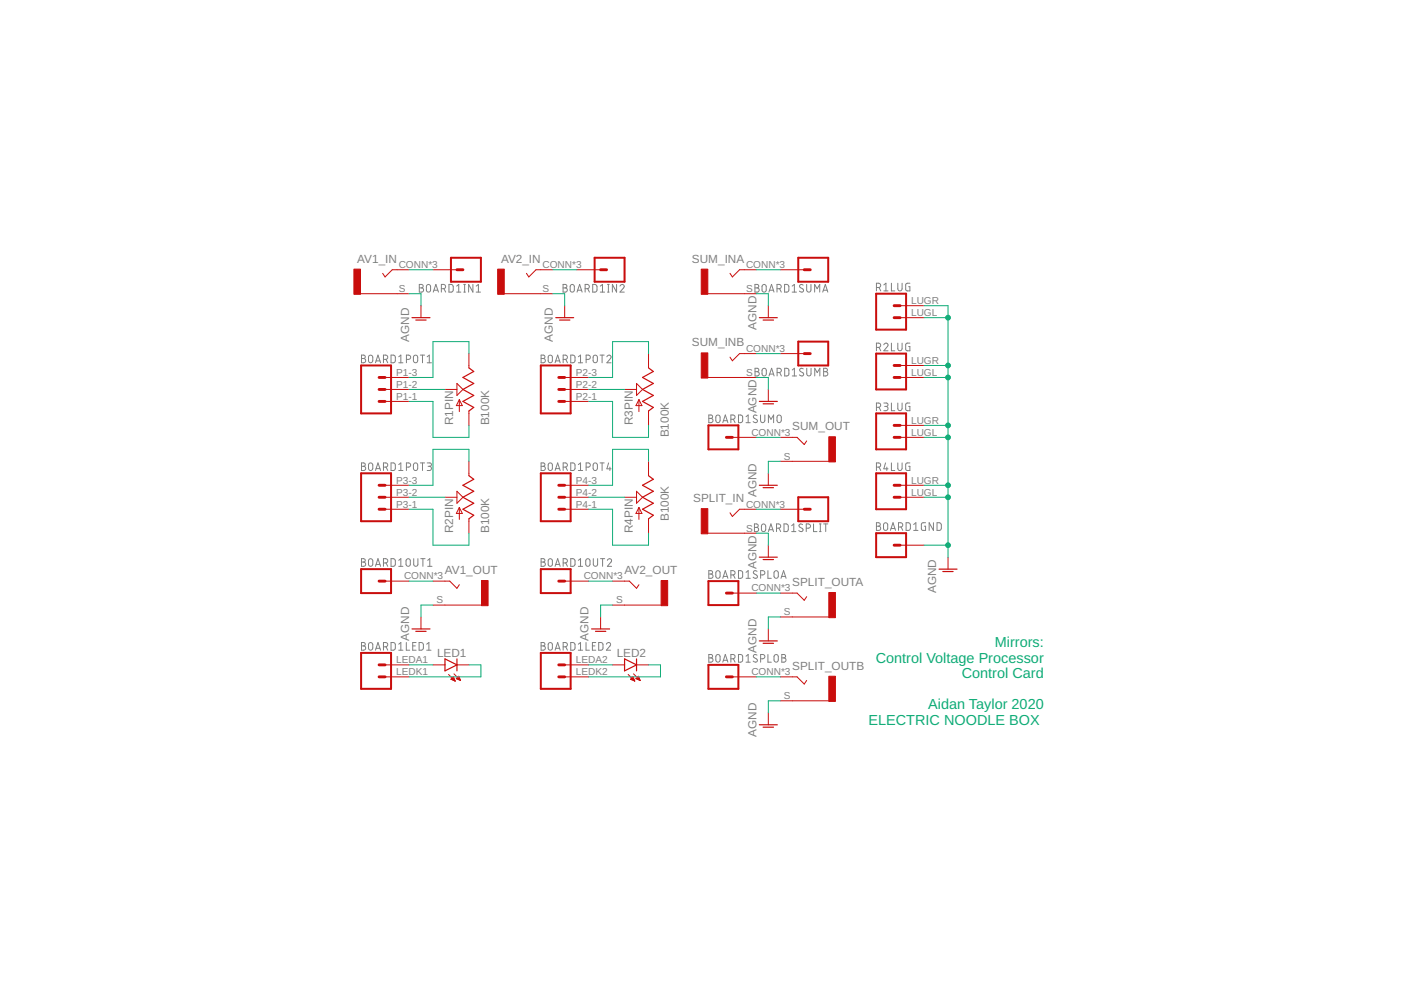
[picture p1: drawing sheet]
<svg xmlns="http://www.w3.org/2000/svg" width="297mm" height="210mm" viewBox="0 0 297 210" stroke-linecap="round" stroke-linejoin="round" font-family="sans-serif">
<g fill="none" stroke="#808080" stroke-width=".21">
<path d="M76.6 75.3h.5a.36 .36 0 0 1 .3 .3 .36 .36 0 0 1-.3 .4 .46 .46 0 0 1 .4 .5 .46 .46 0 0 1-.4 .4h-.5zM76.6 76h.5M78.3 75.4l.3-.1 .3 .1 .1 1.1a.46 .46 0 0 1-.4 .4 .46 .46 0 0 1-.5-.4zM79.6 76.9l.5-1.6 .6 1.6M79.7 76.5h.8M81.3 76.2h.5a.46 .46 0 0 0 .4-.5 .46 .46 0 0 0-.4-.4h-.5v1.6M81.9 76.2l.3 .7M82.9 75.3h.6l.3 .3v.9l-.3 .4h-.6zM84.5 76.9h.9M84.5 75.6l.5-.3v1.6M86.2 76.2h.4a.46 .46 0 0 0 .5-.5 .46 .46 0 0 0-.5-.4h-.4v1.6M87.8 75.4l.3-.1 .3 .1 .2 1.1a.46 .46 0 0 1-.5 .4 .46 .46 0 0 1-.4-.4z"/>
<path d="M88.9 60.3h.5a.37 .37 0 0 1 .3 .4 .37 .37 0 0 1-.3 .3 .44 .44 0 0 1 .4 .5 .44 .44 0 0 1-.4 .4h-.5zM88.9 61h.5M89.1 75.3h.9M89.6 75.3v1.6M90.5 60.5l.3-.2 .4 .2 .1 1a.44 .44 0 0 1-.5 .4 .44 .44 0 0 1-.4-.4zM90.6 76.9h.9M90.6 75.6l.4-.3v1.6M91.9 61.9l.5-1.6 .6 1.6M92 61.5h.8M93.6 61.2h.4a.46 .46 0 0 0 .5-.4 .46 .46 0 0 0-.5-.5h-.4v1.6M94.1 61.2l.4 .7M95.2 60.3h.6l.3 .3v.9l-.3 .4h-.6z"/>
<path d="M96.8 61.9h.9M96.8 60.7l.5-.4v1.6M98.3 61.9h.4M98.3 60.3h.4M98.5 60.3v1.6M100.3 60.3v1.6l-.9-1.6v1.6M101 61.9h.9M101 60.7l.4-.4v1.6M114.7 75.3h.5a.36 .36 0 0 1 .3 .3 .36 .36 0 0 1-.3 .4 .46 .46 0 0 1 .4 .5 .46 .46 0 0 1-.4 .4h-.5zM114.7 76h.5M116.4 75.4l.3-.1 .3 .1 .1 1.1a.44 .44 0 0 1-.4 .4 .44 .44 0 0 1-.5-.4zM117.7 76.9l.5-1.6 .6 1.6"/>
<path d="M117.8 76.5h.8M119.4 60.3h.4a.37 .37 0 0 1 .4 .4 .37 .37 0 0 1-.4 .3 .44 .44 0 0 1 .5 .5 .44 .44 0 0 1-.5 .4h-.4zM119.4 61h.4M119.4 76.2h.4a.46 .46 0 0 0 .5-.5 .46 .46 0 0 0-.5-.4h-.4v1.6M120 76.2l.3 .7M121 60.5l.3-.2 .3 .2 .2 1a.44 .44 0 0 1-.5 .4 .44 .44 0 0 1-.4-.4zM121 75.3h.6l.3 .3v.9l-.3 .4h-.6zM122.3 61.9l.6-1.6 .5 1.6M122.5 61.5h.8M122.6 76.9h.9M122.6 75.6l.5-.3v1.6M124.1 61.2h.4a.46 .46 0 0 0 .5-.4 .46 .46 0 0 0-.5-.5h-.4v1.6"/>
<path d="M124.3 76.2h.4a.46 .46 0 0 0 .5-.5 .46 .46 0 0 0-.5-.4h-.4v1.6M124.6 61.2l.4 .7M125.7 60.3h.6l.2 .3 .1 .9-.3 .4h-.6zM125.9 75.4l.3-.1 .3 .1 .2 1.1a.46 .46 0 0 1-.5 .4 .46 .46 0 0 1-.4-.4zM127.2 75.3h.9M127.3 61.9h.9M127.3 60.7l.4-.4v1.6M127.7 75.3v1.6M128.7 75.6a.44 .44 0 0 1 .6-.3 .44 .44 0 0 1 .1 .7l-.7 .9h.9M128.8 61.9h.4M128.8 60.3h.4M129 60.3v1.6"/>
<path d="M130.7 60.3v1.6l-.9-1.6v1.6M131.4 60.7a.45 .45 0 0 1 .7-.4 .45 .45 0 0 1 .1 .7l-.8 .9h1M160.1 60.3h.4a.37 .37 0 0 1 .4 .4 .37 .37 0 0 1-.4 .3 .44 .44 0 0 1 .5 .5 .44 .44 0 0 1-.5 .4h-.4zM160.1 61h.4M160.1 78.1h.4a.36 .36 0 0 1 .4 .3 .36 .36 0 0 1-.4 .4 .46 .46 0 0 1 .5 .5 .46 .46 0 0 1-.5 .4h-.4zM160.1 78.8h.4M161.7 60.5l.3-.2 .3 .2 .2 1a.44 .44 0 0 1-.5 .4 .44 .44 0 0 1-.4-.4zM161.7 78.2l.3-.1 .3 .1 .2 1.1a.46 .46 0 0 1-.5 .4 .46 .46 0 0 1-.4-.4zM163 61.9l.6-1.6 .5 1.6M163 79.7l.6-1.6 .5 1.6M163.2 61.5h.8M163.2 79.3h.8"/>
<path d="M164.7 61.2h.5a.46 .46 0 0 0 .5-.4 .46 .46 0 0 0-.5-.5h-.5v1.6M164.8 79h.4a.46 .46 0 0 0 .5-.5 .46 .46 0 0 0-.5-.4h-.4v1.6M165.3 61.2l.4 .7M165.3 79l.4 .7M166.3 60.3h.7l.2 .3 .1 .9-.3 .4h-.7zM166.4 78.1h.6l.2 .3v1l-.2 .3h-.6zM168 61.9h.9M168 60.7l.4-.4v1.6M168 78.4l.4-.3v1.6M168 79.7h.9M170.3 60.5a.41 .41 0 0 0-.6-.2 .41 .41 0 0 0-.1 .6l.6 .4a.44 .44 0 0 1-.1 .7 .44 .44 0 0 1-.6-.3M170.3 78.2l-.2-.1a.38 .38 0 0 0-.5 .1 .38 .38 0 0 0 .1 .6l.5 .2a.41 .41 0 0 1 .1 .7 .41 .41 0 0 1-.6-.1l-.2-.1"/>
<path d="M171 60.3v1.2a.46 .46 0 0 0 .5 .4 .46 .46 0 0 0 .4-.4v-1.2M171 78.1v1.2a.46 .46 0 0 0 .5 .4 .46 .46 0 0 0 .5-.4v-1.2M172.7 61.9v-1.6l.5 .9 .6-.9v1.6M172.7 79.7v-1.6l.6 .9 .5-.9v1.6M174.4 61.9l.6-1.6 .5 1.6M174.6 61.5h.8M174.6 78.1h.5a.36 .36 0 0 1 .3 .3 .36 .36 0 0 1-.3 .4 .46 .46 0 0 1 .4 .5 .46 .46 0 0 1-.4 .4h-.5zM174.6 78.8h.5M185.8 61h.5a.46 .46 0 0 0 .4-.5 .46 .46 0 0 0-.4-.5h-.5v1.7M185.8 73.7h.5a.46 .46 0 0 0 .4-.5 .46 .46 0 0 0-.4-.5h-.5v1.7M186.4 61l.3 .7M186.4 73.7l.3 .7"/>
<path d="M187.4 73.1a.44 .44 0 0 1 .6-.3 .44 .44 0 0 1 .2 .7l-.8 .9h.9M187.4 60.4l.4-.4v1.7M187.4 61.7h.9M189 60v1.7h.7M189 72.7v1.7h.7M190.4 60v1.2a.46 .46 0 0 0 .4 .5 .46 .46 0 0 0 .5-.5v-1.2M190.4 72.7v1.2a.46 .46 0 0 0 .4 .5 .46 .46 0 0 0 .5-.5v-1.2M192.9 60h-.5l-.4 .3v1l.2 .4h.7v-.9h-.2M192.9 72.7l-.7 .1-.2 .2v1l.2 .4h.7v-.9h-.2M76.6 98.1h.5a.36 .36 0 0 1 .3 .4 .36 .36 0 0 1-.3 .4 .44 .44 0 0 1 .4 .4 .44 .44 0 0 1-.4 .5h-.5zM76.6 98.9h.5M78.3 98.3l.3-.2 .3 .2 .1 1a.46 .46 0 0 1-.4 .5 .46 .46 0 0 1-.5-.5z"/>
<path d="M79.6 99.8l.5-1.7 .6 1.7M79.7 99.4h.8M81.3 99h.5a.44 .44 0 0 0 .4-.4 .44 .44 0 0 0-.4-.5h-.5v1.7M81.9 99l.3 .8M82.9 98.1l.6 .1 .3 .2v.9l-.3 .4-.6 .1zM84.5 98.5l.5-.4v1.7M84.5 99.8h.9M86.2 99h.4a.44 .44 0 0 0 .5-.4 .44 .44 0 0 0-.5-.5h-.4v1.7M87.8 98.3l.3-.2 .3 .2 .2 1a.46 .46 0 0 1-.5 .5 .46 .46 0 0 1-.4-.5zM89.1 98.1h.9M89.6 98.1v1.7M90.6 98.1h.5a.36 .36 0 0 1 .4 .4 .36 .36 0 0 1-.4 .4h-.3"/>
<path d="M91 98.9a.44 .44 0 0 1 .5 .4 .44 .44 0 0 1-.5 .5h-.4M114.7 98.1h.5a.36 .36 0 0 1 .3 .4 .36 .36 0 0 1-.3 .4 .44 .44 0 0 1 .4 .4 .44 .44 0 0 1-.4 .5h-.5zM114.7 98.9h.5M116.4 98.3l.3-.2 .3 .2 .1 1a.44 .44 0 0 1-.4 .5 .44 .44 0 0 1-.5-.5zM117.7 99.8l.5-1.7 .6 1.7M117.8 99.4h.8M119.4 99h.4a.44 .44 0 0 0 .5-.4 .44 .44 0 0 0-.5-.5h-.4v1.7M120 99l.3 .8M121 98.1l.6 .1 .3 .2v.9l-.3 .4-.6 .1zM122.6 99.8h.9M122.6 98.5l.5-.4v1.7M124.3 99h.4a.44 .44 0 0 0 .5-.4 .44 .44 0 0 0-.5-.5h-.4v1.7"/>
<path d="M125.9 98.3l.3-.2 .3 .2 .2 1a.46 .46 0 0 1-.5 .5 .46 .46 0 0 1-.4-.5zM127.2 98.1h.9M127.7 98.1v1.7M129 98.1l-.3 1.3h.9M129.3 99v.8M150.3 88h.4a.36 .36 0 0 1 .4 .3 .36 .36 0 0 1-.4 .4 .46 .46 0 0 1 .5 .5 .46 .46 0 0 1-.5 .4h-.4zM150.3 88.7h.4M151.9 88.1l.3-.1 .3 .1 .2 1.1a.46 .46 0 0 1-.5 .4 .46 .46 0 0 1-.4-.4zM153.2 89.6l.6-1.6 .5 1.6M153.4 89.2h.8M155 88.9h.4a.46 .46 0 0 0 .5-.5 .46 .46 0 0 0-.5-.4h-.4v1.6M155.5 88.9l.4 .7"/>
<path d="M156.6 88h.6l.2 .3v1l-.2 .3h-.6zM158.2 89.6h.9M158.2 88.3l.4-.3v1.6M160.5 88.1l-.5-.1-.3 .3 .1 .3 .8 .5a.47 .47 0 0 1-.4 .5 .47 .47 0 0 1-.5-.2M161.2 88v1.2a.46 .46 0 0 0 .5 .4 .46 .46 0 0 0 .5-.4v-1.2M162.9 89.6v-1.6l.6 .9 .5-.9v1.6M164.9 88.1l.3-.1 .3 .1 .2 1.1a.46 .46 0 0 1-.5 .4 .46 .46 0 0 1-.5-.4zM185.8 86.4h.5a.46 .46 0 0 0 .4-.5 .46 .46 0 0 0-.4-.5h-.5v1.7M185.8 99h.5a.44 .44 0 0 0 .4-.4 .44 .44 0 0 0-.4-.5h-.5v1.7M186.4 86.4l.3 .7M186.4 99l.3 .8M187.4 85.4h.5a.36 .36 0 0 1 .4 .4 .36 .36 0 0 1-.4 .4h-.3"/>
<path d="M187.7 98.1l-.3 1.3h.9M187.8 86.2a.46 .46 0 0 1 .5 .4 .46 .46 0 0 1-.5 .5h-.4M188 99v.8M189 98.1v1.7h.7M189 85.4v1.7h.7M190.4 85.4v1.2a.46 .46 0 0 0 .4 .5 .46 .46 0 0 0 .5-.5v-1.2M190.4 98.1v1.2a.46 .46 0 0 0 .4 .5 .46 .46 0 0 0 .5-.5v-1.2M192.9 85.4l-.7 .1-.2 .2v1l.2 .3 .7 .1v-.9h-.2M192.9 98.1l-.7 .1-.2 .2v1l.2 .3 .7 .1v-.9h-.2M76.6 118.4h.5a.36 .36 0 0 1 .3 .4 .36 .36 0 0 1-.3 .4 .46 .46 0 0 1 .4 .4 .46 .46 0 0 1-.4 .5h-.5zM76.6 119.2h.5M78.3 118.6l.3-.2 .4 .3v.9a.46 .46 0 0 1-.4 .5 .46 .46 0 0 1-.5-.5z"/>
<path d="M79.7 119.7h.8M81.3 119.4h.5a.46 .46 0 0 0 .4-.5 .46 .46 0 0 0-.4-.5h-.5v1.7M81.9 119.4l.3 .7M82.9 118.4l.6 .1 .3 .2v.9l-.3 .4-.6 .1zM84.5 118.8l.5-.4v1.7M86.2 118.6l.4-.2 .4 .3v.9a.46 .46 0 0 1-.5 .5 .46 .46 0 0 1-.4-.5zM87.7 118.4v1.2a.44 .44 0 0 0 .5 .5 .44 .44 0 0 0 .4-.5v-1.2M89.2 118.4h.9M89.7 118.4v1.7M90.7 118.8l.4-.4v1.7M114.7 118.4h.5a.36 .36 0 0 1 .3 .4 .36 .36 0 0 1-.3 .4 .46 .46 0 0 1 .4 .4 .46 .46 0 0 1-.4 .5h-.5zM114.7 119.2h.5"/>
<path d="M116.4 118.6l.3-.2 .4 .3v.9a.44 .44 0 0 1-.4 .5 .44 .44 0 0 1-.5-.5zM117.8 119.7h.8M119.4 119.4h.4a.46 .46 0 0 0 .5-.5 .46 .46 0 0 0-.5-.5h-.4v1.7M120 119.4l.3 .7M121 118.4l.6 .1 .3 .2v.9l-.3 .4-.6 .1zM122.6 118.8l.5-.4v1.7M124.3 118.6l.3-.2 .5 .3v.9a.46 .46 0 0 1-.5 .5 .46 .46 0 0 1-.4-.5zM125.8 118.4v1.2a.46 .46 0 0 0 .4 .5 .46 .46 0 0 0 .5-.5v-1.2M127.3 118.4h.9M127.8 118.4v1.7M128.8 118.8a.44 .44 0 0 1 .6-.3 .44 .44 0 0 1 .1 .7l-.7 .9h.9M160 111.1h.4a.37 .37 0 0 1 .4 .4 .37 .37 0 0 1-.4 .3 .44 .44 0 0 1 .4 .5 .44 .44 0 0 1-.4 .4h-.4z"/>
<path d="M160 111.8h.4M161.6 111.2l.3-.1 .3 .1 .1 1.1a.46 .46 0 0 1-.4 .4 .46 .46 0 0 1-.5-.4zM162.9 112.7l.5-1.6 .6 1.6M163 112.3h.9M164.6 112h.5a.46 .46 0 0 0 .4-.5 .46 .46 0 0 0-.4-.4h-.5v1.6M165.2 112l.3 .7M166.2 111.1h.7l.2 .3v.9l-.2 .4h-.7zM167.9 112.7h.8M167.9 111.5l.4-.4v1.6M170.2 111.2a.41 .41 0 0 0-.6-.1 .41 .41 0 0 0-.1 .6l.6 .3a.38 .38 0 0 1 .1 .5 .38 .38 0 0 1-.5 .2l-.3-.2M170.9 112h.5a.46 .46 0 0 0 .5-.5 .46 .46 0 0 0-.5-.4h-.5v1.6M172.5 111.1v1.6h.7"/>
<path d="M173.7 112.7h.4M173.7 111.1h.4M173.9 111.1v1.6M174.6 111.1h.9M175.1 111.1v1.6M185.8 110.8h.5a.37 .37 0 0 1 .3 .4 .37 .37 0 0 1-.3 .4 .44 .44 0 0 1 .4 .4 .44 .44 0 0 1-.4 .5h-.5zM185.8 111.6h.5M187.5 111l.3-.2 .3 .2 .1 1a.44 .44 0 0 1-.4 .5 .44 .44 0 0 1-.5-.5zM188.8 112.5l.5-1.7 .6 1.7M188.9 112.1h.8M190.5 111.7h.5a.46 .46 0 0 0 .4-.4 .46 .46 0 0 0-.4-.5h-.5v1.7M191.1 111.7l.3 .8"/>
<path d="M192.1 110.8l.6 .1 .3 .2v.9l-.3 .4-.6 .1zM193.7 112.5h.9M193.7 111.2l.5-.4v1.7M196.2 110.8h-.5l-.3 .3-.1 1 .3 .3 .6 .1v-.9h-.2M197.9 110.8v1.7l-.9-1.7v1.7M198.7 110.8l.6 .1 .2 .2 .1 .9-.3 .4-.6 .1zM76.6 136.2h.5a.36 .36 0 0 1 .3 .4 .36 .36 0 0 1-.3 .3 .46 .46 0 0 1 .4 .5 .46 .46 0 0 1-.4 .5h-.5zM76.6 136.9h.5M78.3 136.4l.3-.2 .3 .2 .1 1a.46 .46 0 0 1-.4 .5 .46 .46 0 0 1-.5-.5zM79.6 120.1l.5-1.7 .6 1.7M79.6 137.9l.5-1.7 .6 1.7M79.7 137.5h.8"/>
<path d="M81.3 137.1h.5a.46 .46 0 0 0 .4-.4 .46 .46 0 0 0-.4-.5h-.5v1.7M81.9 137.1l.3 .8M82.9 136.2l.6 .1 .3 .2v.9l-.3 .4-.6 .1zM84.5 136.6l.5-.4v1.7M84.5 120.1h.9M84.5 137.9h.9M86.1 136.2v1.7h.8M87.5 136.9h.6M88.2 136.2h-.7v1.7h.7M88.9 136.2l.6 .1 .2 .2 .1 .9-.3 .4-.6 .1zM90.5 137.9h.9M90.5 136.6l.4-.4v1.7"/>
<path d="M90.7 120.1h.9M114.7 136.2h.5a.36 .36 0 0 1 .3 .4 .36 .36 0 0 1-.3 .3 .46 .46 0 0 1 .4 .5 .46 .46 0 0 1-.4 .5h-.5zM114.7 136.9h.5M116.4 136.4l.3-.2 .3 .2 .1 1a.44 .44 0 0 1-.4 .5 .44 .44 0 0 1-.5-.5zM117.7 120.1l.5-1.7 .6 1.7M117.7 137.9l.5-1.7 .6 1.7M117.8 137.5h.8M119.4 137.1h.4a.46 .46 0 0 0 .5-.4 .46 .46 0 0 0-.5-.5h-.4v1.7M120 137.1l.3 .8M121 136.2l.6 .1 .3 .2v.9l-.3 .4-.6 .1zM122.6 120.1h.9M122.6 137.9h.9"/>
<path d="M122.6 136.6l.5-.4v1.7M124.2 136.2v1.7h.8M125.6 136.9h.5M126.3 136.2h-.7v1.7h.7M126.9 136.2l.7 .1 .2 .2v1.1l-.2 .2-.7 .1zM128.6 136.6a.44 .44 0 0 1 .6-.4 .44 .44 0 0 1 .1 .7l-.7 1h.9M150.3 121h.4a.36 .36 0 0 1 .4 .3 .36 .36 0 0 1-.4 .4 .46 .46 0 0 1 .5 .5 .46 .46 0 0 1-.5 .4h-.4zM150.3 138.8h.4a.36 .36 0 0 1 .4 .3 .36 .36 0 0 1-.4 .4 .46 .46 0 0 1 .5 .4 .46 .46 0 0 1-.5 .5h-.4zM150.3 121.7h.4M150.3 139.5h.4M151.9 121.1l.3-.1 .3 .1 .2 1.1a.46 .46 0 0 1-.5 .4 .46 .46 0 0 1-.4-.4zM151.9 138.9l.3-.1 .3 .1 .2 1a.46 .46 0 0 1-.5 .5 .46 .46 0 0 1-.4-.5z"/>
<path d="M153.2 122.6l.6-1.6 .5 1.6M153.4 122.2h.8M153.4 140h.8M155 121.9h.4a.46 .46 0 0 0 .5-.5 .46 .46 0 0 0-.5-.4h-.4v1.6M155 139.7h.4a.46 .46 0 0 0 .5-.5 .46 .46 0 0 0-.5-.4h-.4v1.6M155.5 121.9l.4 .7M155.5 139.7l.4 .7M156.6 121h.6l.2 .3v1l-.2 .3h-.6zM156.6 138.8h.6l.2 .2v1.1l-.2 .3h-.6zM158.2 121.3l.4-.3v1.6M158.2 139.1l.4-.3v1.6M158.2 122.6h.9"/>
<path d="M160.5 121.1l-.4-.1-.4 .3 .1 .3 .6 .3a.38 .38 0 0 1 .1 .6 .38 .38 0 0 1-.5 .1l-.3-.2M160.5 138.9l-.5-.1-.3 .3 .1 .3 .8 .5a.47 .47 0 0 1-.4 .5 .47 .47 0 0 1-.5-.2M161.3 121.9h.4a.46 .46 0 0 0 .5-.5 .46 .46 0 0 0-.5-.4h-.4v1.6M161.3 139.7h.4a.46 .46 0 0 0 .5-.5 .46 .46 0 0 0-.5-.4h-.4v1.6M162.8 121v1.6h.7M162.8 138.8v1.6h.7M164.3 121.1l.3-.1 .3 .1 .1 1.1a.46 .46 0 0 1-.4 .4 .46 .46 0 0 1-.5-.4zM164.3 138.9l.3-.1 .3 .1 .1 1a.46 .46 0 0 1-.4 .5 .46 .46 0 0 1-.5-.5zM165.6 122.6l.5-1.6 .6 1.6M165.7 122.2h.8M165.8 138.8h.4a.36 .36 0 0 1 .4 .3 .36 .36 0 0 1-.4 .4 .46 .46 0 0 1 .4 .4 .46 .46 0 0 1-.4 .5h-.4zM165.8 139.5h.4"/>
<path d="M153.2 140.4l.6-1.6 .5 1.6M158.2 140.4h.9"/>
</g>
<g fill="none" stroke="#c90d0c" stroke-width=".42">
<path d="M95.6 54.7h6.4v5h-6.4zM126.1 54.7h6.3v5h-6.3zM169.2 54.7h6.4v5h-6.4zM76.6 77.5h6.3v10.2h-6.3zM114.7 77.5h6.3v10.2h-6.3zM169.2 72.4h6.4v5.1h-6.4zM185.8 62.3h6.3v7.6h-6.3zM185.8 75h6.3v7.6h-6.3zM150.2 90.2h6.3v5.1h-6.3zM185.8 87.7h6.3v7.6h-6.3zM76.6 100.4h6.3v10.1h-6.3zM114.7 100.4h6.3v10.1h-6.3z"/>
<path d="M169.2 105.4h6.4v5.1h-6.4zM185.8 100.4h6.3v7.6h-6.3zM185.8 113.1h6.3v5h-6.3zM76.6 120.7h6.3v5.1h-6.3zM76.6 138.4h6.3v7.6h-6.3zM114.7 120.7h6.3v5.1h-6.3zM114.7 138.4h6.3v7.6h-6.3zM150.2 123.2h6.3v5.1h-6.3zM150.2 141h6.3v5h-6.3z"/>
</g>
<g fill="none" stroke="#c90d0c" stroke-width=".61">
<path d="M96.9 57.2h1.2M127.3 57.2h1.3M170.5 57.2h1.3M170.5 75h1.3M189.6 64.8h1.2M189.6 67.4h1.2M189.6 77.5h1.2M80.4 80h1.2M80.4 82.6h1.2M80.4 85.1h1.2M118.5 80h1.2M118.5 82.6h1.2"/>
<path d="M118.5 85.1h1.2M154 92.7h1.3M189.6 80h1.2M189.6 92.7h1.2M189.6 90.2h1.2M80.4 102.9h1.2M80.4 105.4h1.2M80.4 108h1.2M118.5 102.9h1.2M118.5 105.4h1.2M118.5 108h1.2M170.5 108h1.3"/>
<path d="M189.6 102.9h1.2M189.6 105.4h1.2M189.6 115.6h1.2M80.4 123.2h1.2M118.5 123.2h1.2M154 125.8h1.3M80.4 141h1.2M80.4 143.5h1.2M118.5 141h1.2M118.5 143.5h1.2M154 143.5h1.3"/>
</g>
<g fill="none" stroke="#c90d0c" stroke-width=".21">
<path d="M86.7 57.2h-3.5l-1.6 1.5-.5-.7M91.8 57.2h5.1M117.2 57.2h-3.6l-1.5 1.5-.5-.7M122.3 57.2h5M160.4 57.2h-3.6l-1.5 1.5-.5-.7M165.4 57.2h5.1M76.4 62.3h10.3M89.3 64.8v2.6M99.4 75v3M106.9 62.3h10.3M119.7 64.8v2.6M137.5 75v3"/>
<path d="M150.1 62.3h10.3M160.4 75h-3.6l-1.5 1.5-.5-.8M162.9 64.8v2.6M165.4 75h5.1M190.8 67.4h5.1M190.8 64.8h5.1M190.8 77.5h5.1M81.6 85.1h5.1M81.6 82.6h5.1M81.6 80h5.1M94.3 82.6h2.6M96.9 81.3l1.2 1.3-1.2 1.2z"/>
<path d="M97.4 84.7v2.6M97.4 84.7l.6 1.3h-1.2zM99.4 87.1v3.1M99.4 97.8v3.1M119.7 85.1h5.1M119.7 82.6h5.1M119.7 80h5.1M132.4 82.6h2.6M135 81.3l1.2 1.3-1.2 1.2zM135.5 84.7l.6 1.3h-1.3zM135.5 84.7v2.6M137.5 87.1v3.1"/>
<path d="M137.5 97.8v3.1M150.1 80h10.3M155.3 92.7h5.1M162.9 82.6v2.5M165.4 92.7h3.6l1.5 1.6 .5-.8M165.4 97.8h10.3M190.8 80h5.1M190.8 92.7h5.1M190.8 90.2h5.1M81.6 108h5.1M81.6 105.4h5.1M81.6 102.9h5.1"/>
<path d="M94.3 105.4h2.6M96.9 104.2l1.2 1.2-1.2 1.3zM97.4 107.6v2.5M97.4 107.6l.6 1.3h-1.2zM99.4 110v3.1M119.7 108h5.1M119.7 105.4h5.1M119.7 102.9h5.1M132.4 105.4h2.6M135 104.2l1.2 1.2-1.2 1.3zM135.5 107.6l.6 1.3h-1.3zM135.5 107.6v2.5"/>
<path d="M137.5 110v3.1M150.1 113.1h10.3M160.4 108h-3.6l-1.5 1.5-.5-.8M162.9 100.4v2.5M162.9 115.6v2.5M165.4 108h5.1M190.8 105.4h5.1M190.8 102.9h5.1M190.8 115.6h5.1M201 118.1v2.6M81.6 123.2h5.1M89.3 130.8v2.5"/>
<path d="M91.8 123.2h3.6l1.5 1.5 .5-.7M91.8 128.3h10.3M119.7 123.2h5.1M127.3 130.8v2.5M129.9 123.2h3.5l1.6 1.5 .5-.7M129.9 128.3h10.3M155.3 125.8h5.1M162.9 133.3v2.6M165.4 125.8h3.6l1.5 1.5 .5-.8M165.4 130.8h10.3M81.6 143.5h5.1M81.6 141h5.1"/>
<path d="M91.8 141h2.5M95.1 143l1.4 1.4M95.6 144l.9 .4M95.6 144l.5-.5 .4 .9M95.6 144h.7M95.7 143.9h.6M95.8 143.8h.4M95.9 144.1h.5M96 143.7h.2M96.1 143.6h.1M96.2 144.3h.2M96.2 142.9l1.4 1.4"/>
<path d="M96.5 144.4h.1M96.8 143.9l.5-.5 .3 .9zM96.8 143.9h.7M96.9 143.8h.5M96.9 141h2.5M97 143.7h.4M97.1 144h.4M97.1 143.6h.2M97.2 143.4h.1M97.3 144.1h.3M97.6 144.3h.1M119.7 143.5h5.1"/>
<path d="M119.7 141h5.1M129.9 141h2.5M133.2 143l1.4 1.4M133.7 144l.5-.5 .4 .9zM133.7 144h.7M133.8 143.9h.6M133.9 143.8h.4M134 144.1h.5M134 143.7h.3M134.2 143.6h.1M134.3 144.3h.2M134.3 142.9l1.4 1.4"/>
<path d="M134.6 144.4h.1M134.8 143.9l.5-.5 .4 .9zM134.9 143.9h.7M134.9 143.8h.6M135 141h2.5M135.1 143.7h.4M135.1 144h.5M135.2 143.6h.2M135.3 143.4h.1M135.4 144.1h.3M155.3 143.5h5.1M162.9 151.1v2.6"/>
<path d="M165.4 143.5h3.6l1.5 1.5 .5-.7M165.4 148.6h10.3"/>
</g>
<g fill="none" stroke="#c90d0c" stroke-width=".25">
<path d="M87.4 67.4h3.8M88.2 67.9h2.1M99.4 78l1 .8-2.3 1.2 2.3 1.3-2.3 1.3 2.3 1.2-2.3 1.3 2.3 1.3-1 .7M117.8 67.4h3.8M118.6 67.9h2.2M137.5 78l1 .8-2.3 1.2 2.3 1.3-2.3 1.3 2.3 1.2-2.3 1.3 2.3 1.3-1 .7M161 67.4h3.8M161.8 67.9h2.2M161 85.1h3.8M161.8 85.6h2.2M99.4 100.9l1 .7-2.3 1.3 2.3 1.3-2.3 1.2 2.3 1.3-2.3 1.3 2.3 1.2-1 .8M137.5 100.9l1 .7-2.3 1.3 2.3 1.3-2.3 1.2 2.3 1.3-2.3 1.3 2.3 1.2-1 .8"/>
<path d="M161 118.1h3.8M161 102.9h3.8M161.8 118.6h2.2M161.8 103.4h2.2M87.4 133.3h3.8M88.2 133.9h2.1M94.3 139.7l2.6 1.3-2.6 1.2zM96.9 139.7v2.5M125.4 133.3h3.8M126.3 133.9h2.1M132.4 139.7l2.6 1.3-2.6 1.2zM135 139.7v2.5"/>
<path d="M161 135.9h3.8M161.8 136.4h2.2M199.1 120.7h3.8M199.9 121.2h2.2M161 153.7h3.8M161.8 154.2h2.2"/>
</g>
<g fill="#c90d0c" stroke="#c90d0c" stroke-width=".21">
<path d="M75 57.1h1.4v5.3h-1.4z"/>
<path d="M102.1 123.1h1.4v5.3h-1.4z"/>
<path d="M105.5 57.1h1.4v5.3h-1.4z"/>
<path d="M140.2 123.1h1.4v5.3h-1.4z"/>
<path d="M148.7 57.1h1.4v5.3h-1.4z"/>
<path d="M148.7 74.8h1.4v5.4h-1.4z"/>
<path d="M175.7 92.6h1.4v5.3h-1.4z"/>
<path d="M148.7 107.8h1.4v5.4h-1.4z"/>
<path d="M175.7 125.6h1.4v5.4h-1.4z"/>
<path d="M175.7 143.4h1.4v5.3h-1.4z"/>
</g>
<g fill="none" stroke="#0dab76" stroke-width=".21">
<path d="M86.7 57.2h5.1M117.2 57.2h5.1M160.4 57.2h5M86.7 62.3h2.6v2.5M99.4 75v-2.6h-7.6v7.6h-5.1M117.2 62.3h2.5v2.5M137.5 75v-2.6h-7.6v7.6h-5.1M160.4 75h5M160.4 62.3h2.5v2.5M195.9 64.8h5.1v53.3M195.9 67.4h5.1M195.9 77.5h5.1"/>
<path d="M86.7 85.1h5.1v7.6h7.6v-2.5M86.7 82.6h7.6M99.4 97.8v-2.5h-7.6v7.6h-5.1M124.8 82.6h7.6M124.8 85.1h5.1v7.6h7.6v-2.5M137.5 97.8v-2.5h-7.6v7.6h-5.1M160.4 80h2.5v2.6M160.4 92.7h5M165.4 97.8h-2.5v2.6M195.9 80h5.1M195.9 92.7h5.1M195.9 90.2h5.1"/>
<path d="M86.7 108h5.1v7.6h7.6v-2.5M86.7 105.4h7.6M124.8 105.4h7.6M124.8 108h5.1v7.6h7.6v-2.5M160.4 108h5M160.4 113.1h2.5v2.5M195.9 102.9h5.1M195.9 105.4h5.1M195.9 115.6h5.1M86.7 123.2h5.1M91.8 128.3h-2.5v2.5M124.8 123.2h5.1"/>
<path d="M129.9 128.3h-2.6v2.5M160.4 125.8h5M165.4 130.8h-2.5v2.5M86.7 141h5.1M99.4 141h2.6v2.5h-15.3M124.8 141h5.1M137.5 141h2.5v2.5h-15.2M160.4 143.5h5M165.4 148.6h-2.5v2.5"/>
</g>
<g fill="#0dab76" stroke="#0dab76" stroke-width=".21">
<circle cx="201" cy="67.4" r=".51"/>
<circle cx="201" cy="77.5" r=".51"/>
<circle cx="201" cy="80" r=".51"/>
<circle cx="201" cy="90.2" r=".51"/>
<circle cx="201" cy="92.7" r=".51"/>
<circle cx="201" cy="102.9" r=".51"/>
<circle cx="201" cy="105.4" r=".51"/>
<circle cx="201" cy="115.6" r=".51"/>
</g>
<g font-size="3.1" fill="#0dab76">
<text x="210.9" y="137.3">Mirrors:</text>
<text x="185.7" y="140.5">Control Voltage Processor</text>
<text x="203.9" y="143.8">Control Card</text>
<text x="184.1" y="153.7">ELECTRIC NOODLE BOX</text>
<text x="196.8" y="150.4">Aidan Taylor 2020</text>
</g>
<g font-size="2.5" fill="#808080">
<text x="75.8" y="55.7">AV1_IN</text>
<text x="106.2" y="55.7">AV2_IN</text>
<text x="146.7" y="55.7">SUM_INA</text>
<text x="160.4" y="69.9" transform="rotate(-90 160.4 69.9)">AGND</text>
<text x="86.7" y="72.4" transform="rotate(-90 86.7 72.4)">AGND</text>
<text x="117.2" y="72.4" transform="rotate(-90 117.2 72.4)">AGND</text>
<text x="146.7" y="73.4">SUM_INB</text>
<text x="160.4" y="87.7" transform="rotate(-90 160.4 87.7)">AGND</text>
<text x="96.1" y="90.2" transform="rotate(-90 96.1 90.2)">R1PIN</text>
<text x="103.7" y="90.2" transform="rotate(-90 103.7 90.2)">B100K</text>
<text x="134.2" y="90.2" transform="rotate(-90 134.2 90.2)">R3PIN</text>
<text x="141.8" y="92.7" transform="rotate(-90 141.8 92.7)">B100K</text>
<text x="168" y="91.2">SUM_OUT</text>
<text x="147" y="106.4">SPLIT_IN</text>
<text x="160.4" y="105.4" transform="rotate(-90 160.4 105.4)">AGND</text>
<text x="96.1" y="113" transform="rotate(-90 96.1 113)">R2PIN</text>
<text x="103.7" y="113" transform="rotate(-90 103.7 113)">B100K</text>
<text x="134.2" y="113" transform="rotate(-90 134.2 113)">R4PIN</text>
<text x="141.8" y="110.5" transform="rotate(-90 141.8 110.5)">B100K</text>
<text x="94.3" y="121.7">AV1_OUT</text>
<text x="132.4" y="121.7">AV2_OUT</text>
<text x="160.4" y="120.7" transform="rotate(-90 160.4 120.7)">AGND</text>
<text x="168" y="124.2">SPLIT_OUTA</text>
<text x="198.5" y="125.7" transform="rotate(-90 198.5 125.7)">AGND</text>
<text x="86.7" y="135.9" transform="rotate(-90 86.7 135.9)">AGND</text>
<text x="124.8" y="135.9" transform="rotate(-90 124.8 135.9)">AGND</text>
<text x="92.7" y="139.2">LED1</text>
<text x="130.8" y="139.2">LED2</text>
<text x="160.4" y="138.4" transform="rotate(-90 160.4 138.4)">AGND</text>
<text x="168" y="142">SPLIT_OUTB</text>
<text x="160.4" y="156.2" transform="rotate(-90 160.4 156.2)">AGND</text>
</g>
<g font-size="2.1" fill="#808080">
<text x="84.5" y="56.8">CONN*3</text>
<text x="115" y="56.8">CONN*3</text>
<text x="158.2" y="56.8">CONN*3</text>
<text x="84.5" y="61.9">S</text>
<text x="115" y="61.9">S</text>
<text x="158.2" y="61.9">S</text>
<text x="193.2" y="64.5">LUGR</text>
<text x="193.2" y="67">LUGL</text>
<text x="158.2" y="74.6">CONN*3</text>
<text x="193.2" y="77.1">LUGR</text>
<text x="84" y="82.2">P1-2</text>
<text x="84" y="79.7">P1-3</text>
<text x="122.1" y="82.2">P2-2</text>
<text x="122.1" y="79.7">P2-3</text>
<text x="158.2" y="79.7">S</text>
<text x="193.2" y="79.7">LUGL</text>
<text x="84" y="84.8">P1-1</text>
<text x="122.1" y="84.8">P2-1</text>
<text x="193.2" y="89.8">LUGR</text>
<text x="159.3" y="92.4">CONN*3</text>
<text x="193.2" y="92.4">LUGL</text>
<text x="166.2" y="97.5">S</text>
<text x="84" y="107.6">P3-1</text>
<text x="84" y="105.1">P3-2</text>
<text x="84" y="102.5">P3-3</text>
<text x="122.1" y="107.6">P4-1</text>
<text x="122.1" y="105.1">P4-2</text>
<text x="122.1" y="102.5">P4-3</text>
<text x="158.2" y="107.6">CONN*3</text>
<text x="193.2" y="105.1">LUGL</text>
<text x="193.2" y="102.5">LUGR</text>
<text x="158.2" y="112.7">S</text>
<text x="85.7" y="122.8">CONN*3</text>
<text x="123.8" y="122.8">CONN*3</text>
<text x="159.3" y="125.4">CONN*3</text>
<text x="92.6" y="127.9">S</text>
<text x="130.7" y="127.9">S</text>
<text x="166.2" y="130.5">S</text>
<text x="84" y="143.2">LEDK1</text>
<text x="84" y="140.6">LEDA1</text>
<text x="122.1" y="143.2">LEDK2</text>
<text x="122.1" y="140.6">LEDA2</text>
<text x="159.3" y="143.2">CONN*3</text>
<text x="166.2" y="148.2">S</text>
</g>
</svg>
